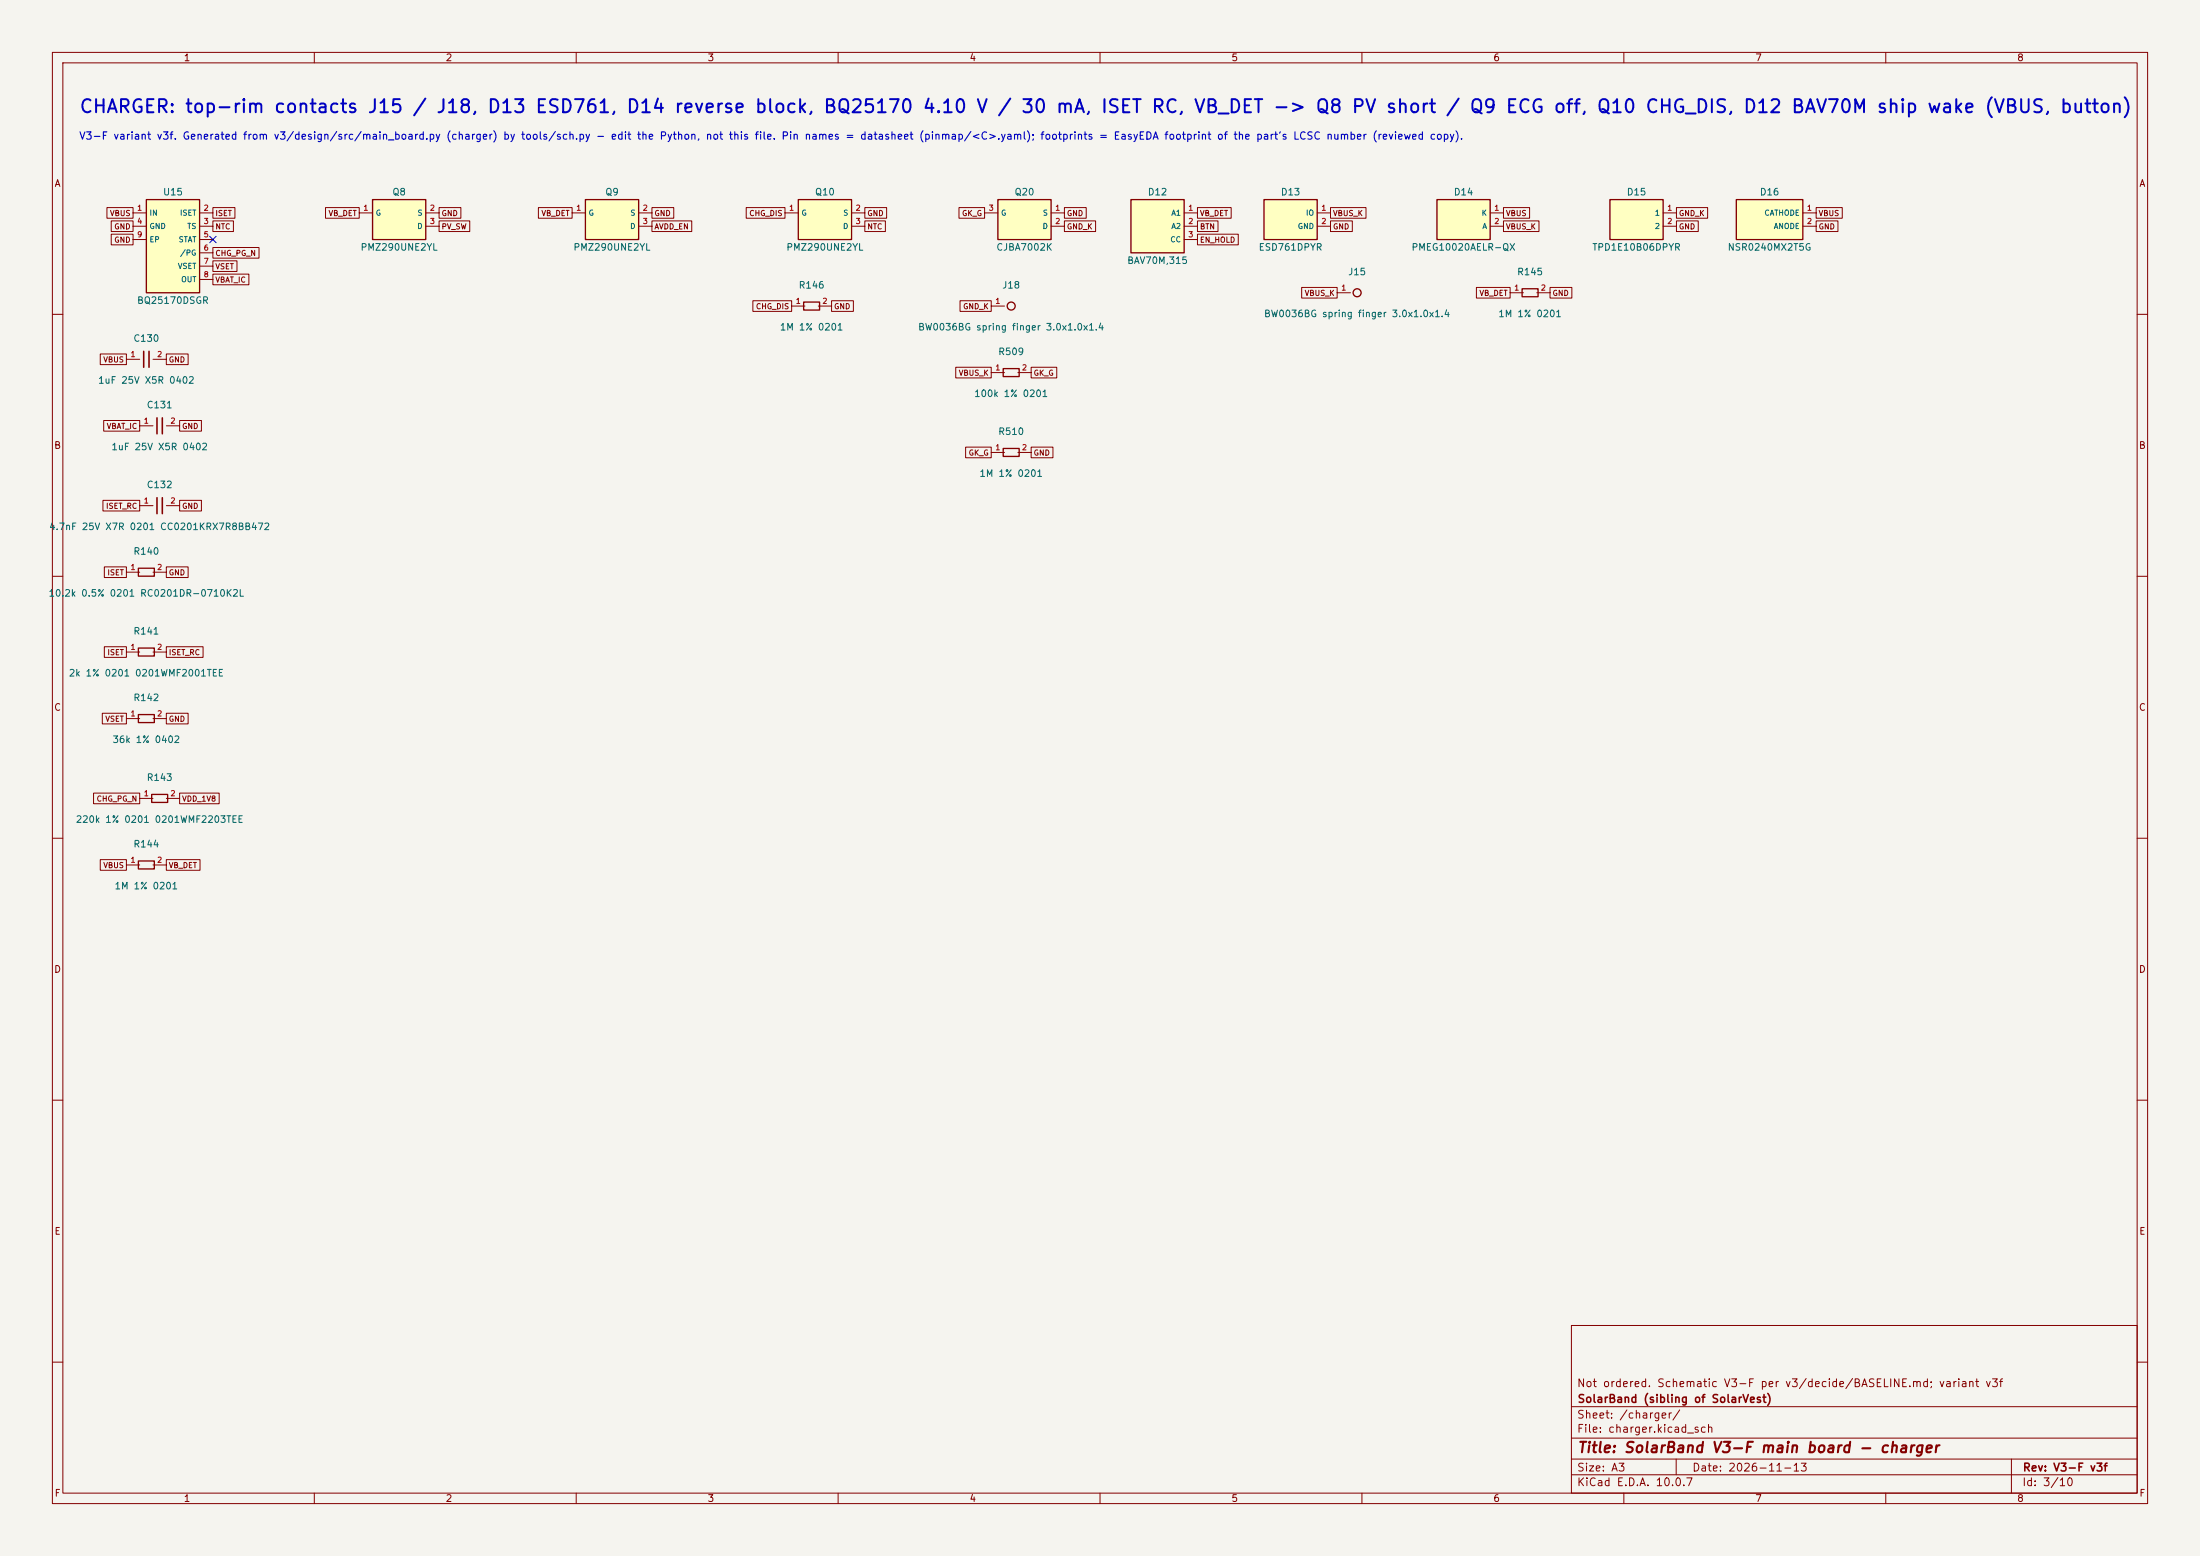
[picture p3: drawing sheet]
<svg xmlns="http://www.w3.org/2000/svg" width="420mm" height="297mm" viewBox="0 0 420 297" stroke-linecap="round" stroke-linejoin="round" font-family="sans-serif">
<path d="M0 0h420v297h-420z" fill="#f5f4ef" stroke="#f5f4ef" stroke-width=".19"/>
<g fill="none" stroke="#840000" stroke-width=".19">
<path d="M10 10h400v277h-400zM12 12h396v273h-396zM60 10v2M110 10v2M160 10v2M210 10v2M260 10v2M310 10v2M360 10v2M10 60h2M408 60h2M10 110h2"/>
<path d="M408 110h2M10 160h2M408 160h2M10 210h2M408 210h2M300 253h108v32h-108zM10 260h2M300 278.5h108M300 274.5h108M300 268.5h108M320 278.5v3M384 278.5v6.5"/>
<path d="M408 260h2M60 285v2M110 285v2M160 285v2M210 285v2M260 285v2M300 281.5h108M310 285v2M360 285v2"/>
</g>
<path d="M331.5 38.1h12.7v7.6h-12.7z" fill="#ffffc2"/>
<path d="M331.5 38.1h12.7v7.6h-12.7zM26.4 123.7h3.1v1.5h-3.1zM26.4 136.4h3.1v1.5h-3.1zM29 151.6h3v1.6h-3zM26.4 164.3h3.1v1.6h-3.1z" fill="none" stroke="#840000" stroke-width=".25"/>
<g fill="none" stroke="#840000" stroke-width=".19">
<path d="M344.2 40.6h2.5M344.2 43.2h2.5M24.1 68.6h2.6M29.2 68.6h2.5M26.7 96.5h2.5M26.7 81.3h2.5M31.7 96.5h2.6M31.7 81.3h2.6M24.1 124.5h2.6M24.1 137.2h2.6M29.2 124.5h2.5M29.2 137.2h2.5"/>
<path d="M26.7 152.4h2.5M31.7 152.4h2.6M24.1 165.1h2.6M29.2 165.1h2.5"/>
</g>
<path d="M27.4 67.1v3M28.4 67.1v3M30 79.8v3M31 79.8v3M30 95v3M31 95v3" fill="none" stroke="#840000" stroke-width=".3"/>
<path d="M190.5 38.1h10.2v7.6h-10.2z" fill="#ffffc2"/>
<path d="M190.5 38.1h10.2v7.6h-10.2z" fill="none" stroke="#840000" stroke-width=".25"/>
<path d="M188 40.6h2.5M200.7 40.6h2.5M200.7 43.2h2.5" fill="none" stroke="#840000" stroke-width=".19"/>
<path d="M27.9 38.1h10.2v17.8h-10.2z" fill="#ffffc2"/>
<path d="M27.9 38.1h10.2v17.8h-10.2z" fill="none" stroke="#840000" stroke-width=".25"/>
<path d="M25.4 40.6h2.5M25.4 43.2h2.5M25.4 45.7h2.5M38.1 40.6h2.5M38.1 43.2h2.5M38.1 45.7h2.5M38.1 48.3h2.5M38.1 50.8h2.5M38.1 53.3h2.5" fill="none" stroke="#840000" stroke-width=".19"/>
<path d="M71.1 38.1h10.2v7.6h-10.2z" fill="#ffffc2"/>
<path d="M71.1 38.1h10.2v7.6h-10.2zM290.6 55.1h3v1.5h-3z" fill="none" stroke="#840000" stroke-width=".25"/>
<path d="M68.6 40.6h2.5M81.3 40.6h2.5M81.3 43.2h2.5M288.3 55.9h2.5M293.4 55.9h2.5" fill="none" stroke="#840000" stroke-width=".19"/>
<path d="M274.3 38.1h10.2v7.6h-10.2z" fill="#ffffc2"/>
<g fill="none" stroke="#840000" stroke-width=".25">
<path d="M274.3 38.1h10.2v7.6h-10.2zM26.4 108.5h3.1v1.5h-3.1z"/>
<circle cx="259.1" cy="55.9" r=".76"/>
</g>
<path d="M255.3 55.9h2.5M284.5 40.6h2.5M284.5 43.2h2.5M24.1 109.2h2.6M29.2 109.2h2.5" fill="none" stroke="#840000" stroke-width=".19"/>
<path d="M241.3 38.1h10.2v7.6h-10.2z" fill="#ffffc2"/>
<path d="M241.3 38.1h10.2v7.6h-10.2z" fill="none" stroke="#840000" stroke-width=".25"/>
<path d="M251.5 40.6h2.5M251.5 43.2h2.5" fill="none" stroke="#840000" stroke-width=".19"/>
<path d="M215.9 38.1h10.2v10.2h-10.2z" fill="#ffffc2"/>
<path d="M215.9 38.1h10.2v10.2h-10.2zM191.5 70.4h3.1v1.5h-3.1zM191.5 85.6h3.1v1.5h-3.1z" fill="none" stroke="#840000" stroke-width=".25"/>
<path d="M226.1 40.6h2.5M226.1 43.2h2.5M226.1 45.7h2.5M189.2 71.1h2.6M194.3 71.1h2.5M189.2 86.4h2.6M194.3 86.4h2.5" fill="none" stroke="#840000" stroke-width=".19"/>
<path d="M152.4 38.1h10.2v7.6h-10.2z" fill="#ffffc2"/>
<path d="M152.4 38.1h10.2v7.6h-10.2z" fill="none" stroke="#840000" stroke-width=".25"/>
<path d="M149.9 40.6h2.5M162.6 40.6h2.5M162.6 43.2h2.5" fill="none" stroke="#840000" stroke-width=".19"/>
<path d="M307.3 38.1h10.2v7.6h-10.2z" fill="#ffffc2"/>
<path d="M307.3 38.1h10.2v7.6h-10.2zM153.4 57.7h3.1v1.5h-3.1z" fill="none" stroke="#840000" stroke-width=".25"/>
<path d="M151.1 58.4h2.6M156.2 58.4h2.5M317.5 40.6h2.5M317.5 43.2h2.5" fill="none" stroke="#840000" stroke-width=".19"/>
<path d="M111.8 38.1h10.1v7.6h-10.1z" fill="#ffffc2"/>
<g fill="none" stroke="#840000" stroke-width=".25">
<path d="M111.8 38.1h10.1v7.6h-10.1z"/>
<circle cx="193" cy="58.4" r=".76"/>
</g>
<g fill="none" stroke="#840000" stroke-width=".19">
<path d="M20.4 39.6h5v2.1h-5zM40.6 39.6h4.3v2.1h-4.3zM62.1 39.6h6.5v2.1h-6.5zM83.8 39.6h4.2v2.1h-4.2zM102.8 39.6h6.4v2.1h-6.4zM124.5 39.6h4.1v2.1h-4.1zM142.5 39.6h7.4v2.1h-7.4zM165.1 39.6h4.2v2.1h-4.2zM183.1 39.6h4.9v2.1h-4.9zM203.2 39.6h4.2v2.1h-4.2zM228.6 39.6h6.4v2.1h-6.4zM254 39.6h6.8v2.1h-6.8z"/>
<path d="M287 39.6h5v2.1h-5zM320 39.6h6v2.1h-6zM346.7 39.6h5v2.1h-5zM21.2 42.2h4.2v2h-4.2zM21.2 44.7h4.2v2h-4.2zM40.6 42.2h4v2h-4zM40.6 47.2h8.8v2.1h-8.8zM40.6 49.8h4.6v2h-4.6zM40.6 52.3h6.9v2.1h-6.9zM83.8 42.2h5.9v2h-5.9zM109.2 40.6h2.6M121.9 40.6h2.6"/>
<path d="M121.9 43.2h2.6M124.5 42.2h7.6v2h-7.6zM143.7 57.4h7.4v2h-7.4zM158.7 57.4h4.2v2h-4.2zM165.1 42.2h3.9v2h-3.9zM183.3 57.4h5.9v2h-5.9zM189.2 58.4h2.6M203.2 42.2h6v2h-6zM228.6 42.2h3.9v2h-3.9zM228.6 44.7h7.8v2h-7.8zM248.5 54.9h6.8v2h-6.8zM254 42.2h4.2v2h-4.2z"/>
<path d="M281.9 54.9h6.4v2h-6.4zM287 42.2h6.8v2h-6.8zM295.9 54.9h4.2v2h-4.2zM320 42.2h4.2v2h-4.2zM346.7 42.2h4.2v2h-4.2zM19.1 67.6h5v2h-5zM31.7 67.6h4.2v2h-4.2zM182.5 70.1h6.7v2h-6.7zM196.8 70.1h4.9v2h-4.9zM19.7 95.5h7v2h-7zM19.8 80.3h6.9v2h-6.9zM34.3 80.3h4.2v2h-4.2z"/>
<path d="M34.3 95.5h4.2v2h-4.2zM184.3 85.3h4.9v2.1h-4.9zM196.8 85.3h4.2v2.1h-4.2zM19.9 108.2h4.2v2h-4.2zM31.7 108.2h4.2v2h-4.2zM19.5 136.1h4.6v2.1h-4.6zM19.9 123.4h4.2v2.1h-4.2zM31.7 123.4h7.1v2.1h-7.1zM31.7 136.1h4.2v2.1h-4.2zM17.9 151.4h8.8v2h-8.8zM34.3 151.4h7.5v2h-7.5zM19.1 164.1h5v2h-5z"/>
<path d="M31.7 164.1h6.5v2h-6.5z"/>
</g>
<path d="M40 45.1l1.2 1.2M41.2 45.1l-1.2 1.2" fill="none" stroke="#000084" stroke-width=".19"/>
<text font-size="2.5" fill="#0000c2" x="15" y="22.2">CHARGER: top-rim contacts J15 / J18, D13 ESD761, D14 reverse block, BQ25170 4.10 V / 30 mA, ISET RC, VB_DET -&gt; Q8 PV short / Q9 ECG off, Q10 CHG_DIS, D12 BAV70M ship wake (VBUS, button)</text>
<text font-size="2" fill="#840000" x="301" y="277.8">Title: SolarBand V3-F main board - charger</text>
<g font-size="1.5" fill="#840000">
<text x="300.9" y="265.1">Not ordered. Schematic V3-F per v3/decide/BASELINE.md; variant v3f</text>
<text x="301" y="268.1">SolarBand (sibling of SolarVest)</text>
<text x="300.9" y="273.8">File: charger.kicad_sch</text>
<text x="300.9" y="271.1">Sheet: /charger/</text>
<text x="300.9" y="281.2">Size: A3</text>
<text x="322.9" y="281.2">Date: 2026-11-13</text>
<text x="386" y="281.2">Rev: V3-F v3f</text>
<text x="300.9" y="284">KiCad E.D.A. 10.0.7</text>
<text x="385.9" y="284">Id: 3/10</text>
</g>
<text font-size="1.4" fill="#0000c2" x="15" y="27">V3-F variant v3f. Generated from v3/design/src/main_board.py (charger) by tools/sch.py - edit the Python, not this file. Pin names = datasheet (pinmap/&lt;C&gt;.yaml); footprints = EasyEDA footprint of the part's LCSC number (reviewed copy).</text>
<g font-size="1.3" fill="#840000">
<text x="35" y="12">1</text>
<text x="85" y="12">2</text>
<text x="135" y="12">3</text>
<text x="185" y="12">4</text>
<text x="235" y="12">5</text>
<text x="285" y="12">6</text>
<text x="335" y="12">7</text>
<text x="385" y="12">8</text>
<text x="10.3" y="36">A</text>
<text x="408.3" y="36">A</text>
<text x="10.2" y="86">B</text>
<text x="408.2" y="86">B</text>
<text x="10.2" y="136">C</text>
<text x="408.2" y="136">C</text>
<text x="10.2" y="186">D</text>
<text x="408.2" y="186">D</text>
<text x="10.3" y="236">E</text>
<text x="408.3" y="236">E</text>
<text x="10.3" y="286">F</text>
<text x="35" y="287">1</text>
<text x="85" y="287">2</text>
<text x="135" y="287">3</text>
<text x="185" y="287">4</text>
<text x="235" y="287">5</text>
<text x="285" y="287">6</text>
<text x="335" y="287">7</text>
<text x="385" y="287">8</text>
<text x="408.3" y="286">F</text>
</g>
<g font-size="1.3" fill="#006464">
<text x="31" y="37.6">U15</text>
<text x="74.8" y="37.6">Q8</text>
<text x="115.4" y="37.6">Q9</text>
<text x="155.5" y="37.6">Q10</text>
<text x="193.6" y="37.6">Q20</text>
<text x="219" y="37.6">D12</text>
<text x="244.4" y="37.6">D13</text>
<text x="277.4" y="37.6">D14</text>
<text x="310.4" y="37.6">D15</text>
<text x="335.8" y="37.6">D16</text>
<text x="68.7" y="48.1">PMZ290UNE2YL</text>
<text x="109.4" y="48.1">PMZ290UNE2YL</text>
<text x="150" y="48.1">PMZ290UNE2YL</text>
<text x="190.1" y="48.1">CJBA7002K</text>
<text x="215.1" y="50.7">BAV70M,315</text>
<text x="240.2" y="48.1">ESD761DPYR</text>
<text x="257.3" y="52.8">J15</text>
<text x="269.4" y="48.1">PMEG10020AELR-QX</text>
<text x="289.5" y="52.8">R145</text>
<text x="303.9" y="48.1">TPD1E10B06DPYR</text>
<text x="329.7" y="48.1">NSR0240MX2T5G</text>
<text x="26.1" y="58.3">BQ25170DSGR</text>
<text x="152.4" y="55.4">R146</text>
<text x="191.2" y="55.4">J18</text>
<text x="25.4" y="65.5">C130</text>
<text x="148.8" y="63.4">1M 1% 0201</text>
<text x="175.2" y="63.4">BW0036BG spring finger 3.0x1.0x1.4</text>
<text x="241.2" y="60.8">BW0036BG spring finger 3.0x1.0x1.4</text>
<text x="285.9" y="60.8">1M 1% 0201</text>
<text x="190.5" y="68.1">R509</text>
<text x="18.6" y="73.5">1uF 25V X5R 0402</text>
<text x="185.9" y="76.1">100k 1% 0201</text>
<text x="27.9" y="78.2">C131</text>
<text x="190.5" y="83.3">R510</text>
<text x="21.2" y="86.2">1uF 25V X5R 0402</text>
<text x="27.9" y="93.5">C132</text>
<text x="186.9" y="91.3">1M 1% 0201</text>
<text x="9.3" y="101.5">4.7nF 25V X7R 0201 CC0201KRX7R8BB472</text>
<text x="25.4" y="106.2">R140</text>
<text x="9.2" y="114.2">10.2k 0.5% 0201 RC0201DR-0710K2L</text>
<text x="25.4" y="121.4">R141</text>
<text x="13" y="129.4">2k 1% 0201 0201WMF2001TEE</text>
<text x="25.4" y="134.1">R142</text>
<text x="21.4" y="142.1">36k 1% 0402</text>
<text x="27.9" y="149.4">R143</text>
<text x="14.4" y="157.4">220k 1% 0201 0201WMF2203TEE</text>
<text x="25.4" y="162.1">R144</text>
<text x="21.8" y="170.1">1M 1% 0201</text>
</g>
<g font-size="1" fill="#840000">
<text x="20.9" y="41.5">VBUS</text>
<text x="41" y="41.5">ISET</text>
<text x="62.6" y="41.5">VB_DET</text>
<text x="84.2" y="41.5">GND</text>
<text x="103.3" y="41.5">VB_DET</text>
<text x="124.8" y="41.5">GND</text>
<text x="142.9" y="41.5">CHG_DIS</text>
<text x="165.5" y="41.5">GND</text>
<text x="183.6" y="41.5">GK_G</text>
<text x="203.6" y="41.5">GND</text>
<text x="229" y="41.5">VB_DET</text>
<text x="254.4" y="41.5">VBUS_K</text>
<text x="287.4" y="41.5">VBUS</text>
<text x="320.4" y="41.5">GND_K</text>
<text x="347.1" y="41.5">VBUS</text>
<text x="21.7" y="44">GND</text>
<text x="21.7" y="46.6">GND</text>
<text x="41" y="44">NTC</text>
<text x="84.2" y="44">PV_SW</text>
<text x="124.8" y="44">AVDD_EN</text>
<text x="165.5" y="44">NTC</text>
<text x="203.6" y="44">GND_K</text>
<text x="229" y="44">BTN</text>
<text x="229" y="46.6">EN_HOLD</text>
<text x="254.4" y="44">GND</text>
<text x="287.4" y="44">VBUS_K</text>
<text x="320.4" y="44">GND</text>
<text x="347.1" y="44">GND</text>
<text x="41" y="49.1">CHG_PG_N</text>
<text x="41" y="51.6">VSET</text>
<text x="41" y="54.2">VBAT_IC</text>
<text x="144.2" y="59.3">CHG_DIS</text>
<text x="159.1" y="59.3">GND</text>
<text x="183.8" y="59.3">GND_K</text>
<text x="249" y="56.7">VBUS_K</text>
<text x="282.3" y="56.7">VB_DET</text>
<text x="296.3" y="56.7">GND</text>
<text x="19.6" y="69.4">VBUS</text>
<text x="32.1" y="69.4">GND</text>
<text x="182.9" y="72">VBUS_K</text>
<text x="197.2" y="72">GK_G</text>
<text x="20.3" y="82.1">VBAT_IC</text>
<text x="34.7" y="82.1">GND</text>
<text x="184.8" y="87.2">GK_G</text>
<text x="197.2" y="87.2">GND</text>
<text x="20.1" y="97.4">ISET_RC</text>
<text x="34.7" y="97.4">GND</text>
<text x="20.4" y="110.1">ISET</text>
<text x="32.1" y="110.1">GND</text>
<text x="20.4" y="125.3">ISET</text>
<text x="32.1" y="125.3">ISET_RC</text>
<text x="20" y="138">VSET</text>
<text x="32.1" y="138">GND</text>
<text x="18.3" y="153.2">CHG_PG_N</text>
<text x="34.7" y="153.2">VDD_1V8</text>
<text x="19.6" y="165.9">VBUS</text>
<text x="32.1" y="165.9">VB_DET</text>
</g>
<g font-size="1" fill="#a90000">
<text x="26.1" y="40.5">1</text>
<text x="38.8" y="40.5">2</text>
<text x="69.3" y="40.5">1</text>
<text x="82" y="40.5">2</text>
<text x="109.9" y="40.5">1</text>
<text x="122.6" y="40.5">2</text>
<text x="150.5" y="40.5">1</text>
<text x="163.2" y="40.5">2</text>
<text x="188.6" y="40.5">3</text>
<text x="201.3" y="40.5">1</text>
<text x="226.7" y="40.5">1</text>
<text x="252.1" y="40.5">1</text>
<text x="285.2" y="40.5">1</text>
<text x="318.2" y="40.5">1</text>
<text x="344.9" y="40.5">1</text>
<text x="26.1" y="43">4</text>
<text x="26.1" y="45.5">9</text>
<text x="38.8" y="43">3</text>
<text x="38.8" y="45.5">5</text>
<text x="82" y="43">3</text>
<text x="122.6" y="43">3</text>
<text x="163.2" y="43">3</text>
<text x="201.3" y="43">2</text>
<text x="226.7" y="43">2</text>
<text x="226.7" y="45.5">3</text>
<text x="252.1" y="43">2</text>
<text x="285.2" y="43">2</text>
<text x="318.2" y="43">2</text>
<text x="344.9" y="43">2</text>
<text x="38.8" y="48.1">6</text>
<text x="38.8" y="50.6">7</text>
<text x="38.8" y="53.2">8</text>
<text x="151.8" y="58.2">1</text>
<text x="156.9" y="58.2">2</text>
<text x="189.9" y="58.2">1</text>
<text x="256" y="55.7">1</text>
<text x="289" y="55.7">1</text>
<text x="294.1" y="55.7">2</text>
<text x="24.8" y="68.4">1</text>
<text x="29.9" y="68.4">2</text>
<text x="189.9" y="70.9">1</text>
<text x="195" y="70.9">2</text>
<text x="27.4" y="81.1">1</text>
<text x="32.4" y="81.1">2</text>
<text x="189.9" y="86.2">1</text>
<text x="195" y="86.2">2</text>
<text x="27.4" y="96.3">1</text>
<text x="32.4" y="96.3">2</text>
<text x="24.8" y="109">1</text>
<text x="29.9" y="109">2</text>
<text x="24.8" y="124.3">1</text>
<text x="29.9" y="124.3">2</text>
<text x="24.8" y="137">1</text>
<text x="29.9" y="137">2</text>
<text x="27.4" y="152.2">1</text>
<text x="32.4" y="152.2">2</text>
<text x="24.8" y="164.9">1</text>
<text x="29.9" y="164.9">2</text>
</g>
<g font-size="1" fill="#006464">
<text x="28.4" y="41.4">IN</text>
<text x="34.2" y="41.4">ISET</text>
<text x="71.6" y="41.4">G</text>
<text x="79.6" y="41.4">S</text>
<text x="112.3" y="41.4">G</text>
<text x="120.2" y="41.4">S</text>
<text x="152.9" y="41.4">G</text>
<text x="160.9" y="41.4">S</text>
<text x="191" y="41.4">G</text>
<text x="199" y="41.4">S</text>
<text x="223.5" y="41.4">A1</text>
<text x="249.2" y="41.4">IO</text>
<text x="282.8" y="41.4">K</text>
<text x="315.8" y="41.4">1</text>
<text x="336.7" y="41.4">CATHODE</text>
<text x="28.4" y="43.9">GND</text>
<text x="28.4" y="46.5">EP</text>
<text x="34" y="46.5">STAT</text>
<text x="35.6" y="43.9">TS</text>
<text x="79.6" y="43.9">D</text>
<text x="120.2" y="43.9">D</text>
<text x="160.8" y="43.9">D</text>
<text x="198.9" y="43.9">D</text>
<text x="223.3" y="46.5">CC</text>
<text x="223.5" y="43.9">A2</text>
<text x="247.7" y="43.9">GND</text>
<text x="282.9" y="43.9">A</text>
<text x="315.8" y="43.9">2</text>
<text x="338.5" y="43.9">ANODE</text>
<text x="33.9" y="51.6">VSET</text>
<text x="34.3" y="49">/PG</text>
<text x="34.5" y="54.1">OUT</text>
</g>
</svg>
